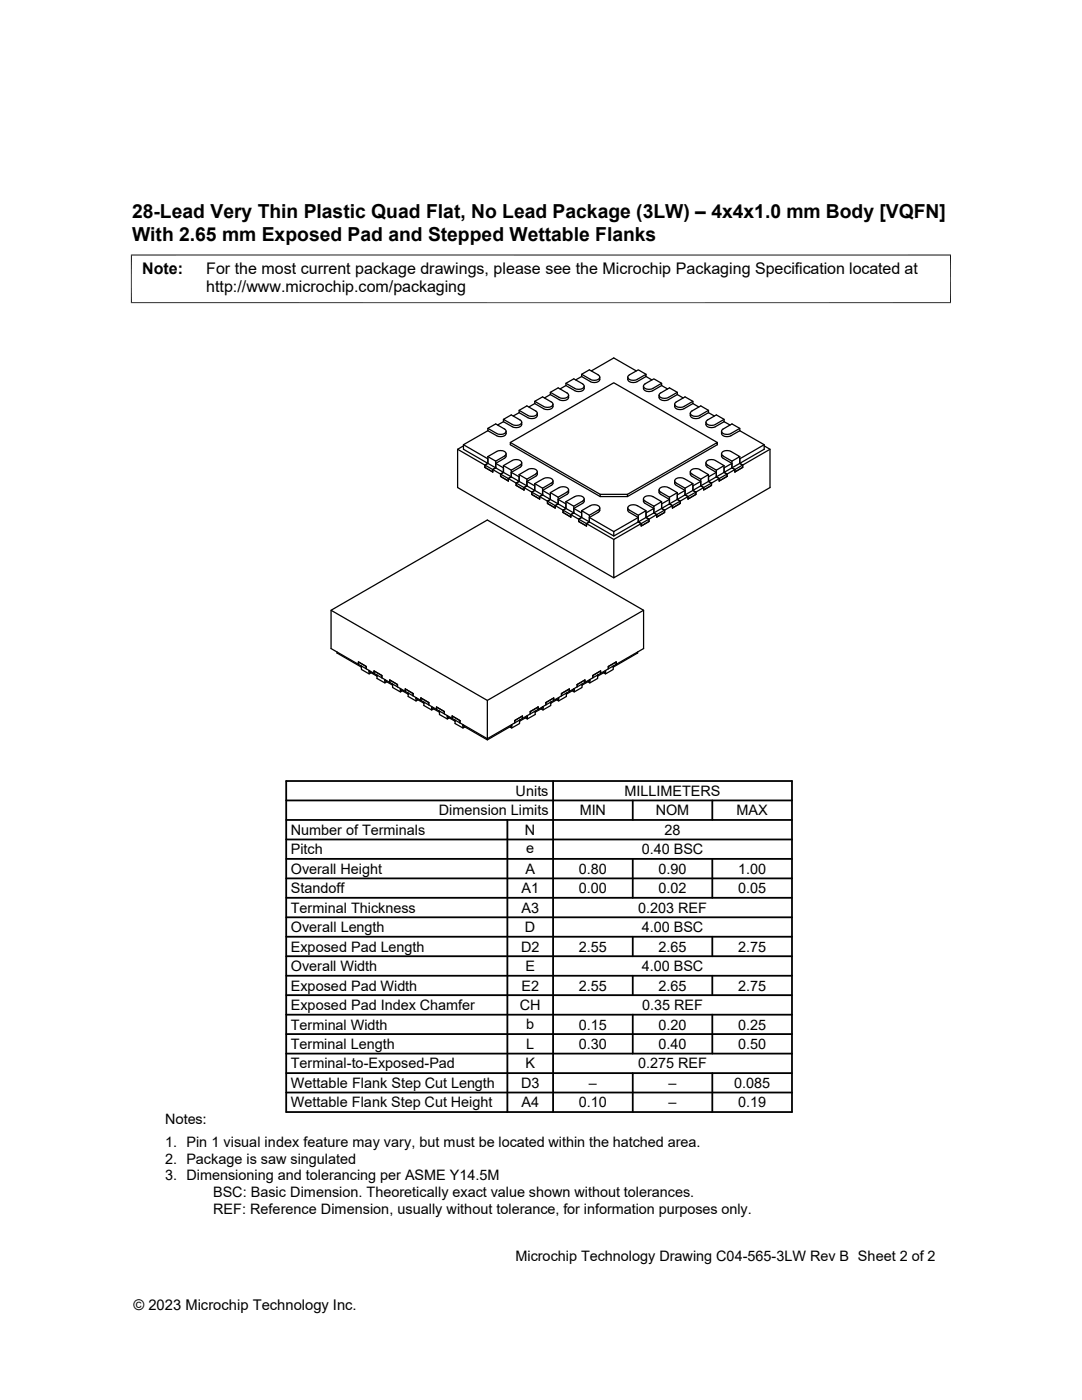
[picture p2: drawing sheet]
<svg xmlns="http://www.w3.org/2000/svg" width="216mm" height="279mm" viewBox="0 0 216 279" stroke-linecap="round" stroke-linejoin="round" font-family="sans-serif">
<g fill="none" stroke="#000" stroke-width=".25">
<path d="M109.8 78.7l-1.2 .7M109.8 78.3l1.8 1a1.15 1.15 0 0 0 1.8-.6l-.3-.3-1.7-1-1.6 .9v.4M109.8 78.7l1.8 1.1a1.13 1.13 0 0 0 1.2 .1 1.13 1.13 0 0 0 .7-1M112.9 76.9l-1.1 .7M112.9 76.9l1.8 1.1a1.13 1.13 0 0 0 1.2 .1 1.13 1.13 0 0 0 .7-1M112.9 76.5l1.8 1a1.15 1.15 0 0 0 1.8-.6l-.3-.3-1.7-1-1.6 .9v.4M116.1 75.1v-.4l1.5-.9 1.8 1a.57 .57 0 0 1 .2 .7 .57 .57 0 0 1-.6 .4h-.8l-.4-.2M116.1 74.7l1.7 1M116.1 75.1l-1.2 .7M116.1 75.1l1.7 1.1M119.7 75.3a.89 .89 0 0 1-1.1 1l-.8-.1M125.6 74.8a.55 .55 0 0 0-.3 .7 .55 .55 0 0 0 .6 .4l1.1-.1 1.9-1.1v.4"/>
<path d="M127 74l-4.5-2.6-4.5 2.6M128.9 75.1l1.2 .7M128.9 74.7l-1.5-.9-1.8 1M128.9 75.1l-1.8 1.1a1.13 1.13 0 0 1-1.2 .1 1.13 1.13 0 0 1-.6-1M132 76.9l1.2 .7M132 76.9l-1.7 1.1a1.13 1.13 0 0 1-1.3 .1 1.13 1.13 0 0 1-.6-1M132 76.5l-1.5-.9-1.8 1a.57 .57 0 0 0-.3 .7 .57 .57 0 0 0 .7 .4l1-.1 1.9-1.1v.4M135.1 78.7l-1.7 1.1a1.13 1.13 0 0 1-1.2 .1 1.13 1.13 0 0 1-.7-1M135.1 78.7l1.2 .7M135.1 78.3l-1.7 1a1.15 1.15 0 0 1-1.9-.6l.3-.3 1.8-1 1.5 .9v.4M91.3 89.7l5.5 3.1 .5-.3v-1.4M92.5 88.8l4.8 2.8v.9l-.5 .3v.5"/>
<path d="M92.5 89l-1.2 .7v7.6l31.2 18M96.8 93.3l1.5 .9M97.3 86l-4.8 2.8v.9l6.4 3.7M97.3 85.5l1.8 1a1.15 1.15 0 0 0 1.9-.6l-.3-.3-1.8-1-1.6 .9v.5M97.3 86l1.8 1a1.13 1.13 0 0 0 1.2 .1 1.13 1.13 0 0 0 .7-1M98.9 92.5l1.6 .9v.9l-.6 .3v.5M98.9 93.4l3.1 1.8M98.9 92.5v.9l-.6 .3v.5M98.9 93.4l-.6 .3v.5M98.9 92v1.4M99.9 95.1l1.5 .9M100.5 84.2l-1.2 .6"/>
<path d="M100.5 83.7v.5M100.5 83.7l1.5-.9 1.8 1a.55 .55 0 0 1 .3 .7 .55 .55 0 0 1-.7 .4l-1-.1zM100.5 92.9v1.4l-.6 .3-3.1-1.8v.5M100.5 84.2l1.7 1a1.13 1.13 0 0 0 1.2 .1 1.13 1.13 0 0 0 .7-1M100.7 91a.55 .55 0 0 0 .2-.7 .55 .55 0 0 0-.6-.3h-1l-2 1.1M100.7 91l-1.8 1-1.6-.9M101 90.6v.5l-.2 .2-1.9 1.2M101.8 88.3l18 10.4M102 94.3l1.6 .9v.9l-.6 .3v.5M102 95.2l3.1 1.8M102 95.2l-.6 .3v.5M102 93.8v1.4"/>
<path d="M102 94.3v.9l-.6 .3v.5M103 96.9l1.6 .9M103.6 82.4l-1.2 .6M103.6 81.9l1.7 1a1.15 1.15 0 0 0 1.9-.6l-.3-.3-1.8-1-1.5 .9v.5M103.6 94.7v1.4l-.6 .3-3.1-1.8v.5M103.6 82.4l1.7 1a1.13 1.13 0 0 0 1.3 .1 1.13 1.13 0 0 0 .6-1M103.8 92.8l-1.8 1-1.5-.9M103.8 92.8a.55 .55 0 0 0 .3-.7 .55 .55 0 0 0-.7-.3h-1l-1.9 1.1M104.1 92.4v.5l-.2 .2-1.9 1.2M105.1 96.1l1.6 .9v.9l-.6 .3v.5M105.1 97l3.2 1.8M105.1 97l-.5 .3v.5"/>
<path d="M105.1 95.6v1.4M105.1 96.1v.9l-.5 .3v.5M106.1 98.7l1.6 .9M106.1 98.7v-.5l3.1 1.8v.5l1.6 .9v-.5M106.7 80.5l-1.2 .7M106.7 96.5v1.4l-.6 .3-3.1-1.8v.5M106.7 80.5l1.8 1.1a1.13 1.13 0 0 0 1.2 .1 1.13 1.13 0 0 0 .6-1M106.7 80.1v.4M106.9 94.6a.55 .55 0 0 0 .3-.7 .55 .55 0 0 0-.7-.3h-1l-1.9 1.1M106.9 94.6l-1.8 1-1.5-.9M107.2 94.1v.6l-.1 .2-2 1.2M108.3 97.9l1.5 .9v.9l-.6 .3v.5l1.6 .9v-.5l.6-.3v-.9"/>
<path d="M108.3 98.8l1.5 .9-.6 .3 1.6 .9M108.3 97.9v.9l-.6 .3v.5M108.3 98.8l-.6 .3v.5M108.3 97.4v1.4M109.8 98.3l1.8-1a1.15 1.15 0 0 1 1.8 .6l-.3 .3-1.7 1M110 96.9l-1.7 1M110 96.4l-1.7 1-1.6-.9M110 80.2a.55 .55 0 0 1 .3 .7 .55 .55 0 0 1-.6 .4l-1.1-.1-1.9-1.1 1.6-.9 1.7 1M110 96.4a.55 .55 0 0 0 .3-.7 .55 .55 0 0 0-.6-.3h-1.1l-1.9 1.1M110.3 96v.5l-.3 .4M111.4 99.7l1.5 .9v.9l-.5 .3v.5M113.5 97.8v.5l-.2 .2-1.9 1.2"/>
<path d="M116.6 99.6v.5l-.2 .2-1.9 1.2M125.2 98.7h-5.4v.4M128.4 99.6v.5l.1 .2 2 1.2v.9l.5 .3v.5M128.6 99.2l.5-.2h.8l2.1 1.1-1.5 .9-1.9-1.1-.2-.3zM131.5 97.8v.5l.2 .2 1.9 1.2v.9l.6 .3v.5M131.7 97.4l.5-.2h.8l2.1 1.1-1.5 .9-1.9-1.1-.2-.3zM133.6 99.7l-1.6 .9v.9l.6 .3v.5l-1.6 .9M133.6 99.2v1.4l.6 .3-3.2 1.8v.5M134.6 96v.5l.2 .2 1.9 1.2v.9l.6 .3v.5M134.8 95.6l.5-.2h.8l2.2 1.1-1.6 .9-1.9-1.1-.2-.3zM135.1 99.7l.6 .3v.5M135.1 98.3v1.4"/>
<path d="M135.1 99.7l-3.1 1.8M136.7 97.9l-1.6 .9v.9l.6 .3v.5M136.7 97.4v1.4l.6 .3-3.1 1.8v.5M137.7 94.1l.2 .8 1.9 1.2v.9l.6 .3v.5l1.6-.9v-.5l-.6-.3v-.9l1.5-.9M138.1 94.6l1.7 1M138.1 94.6a.55 .55 0 0 1-.3-.7 .55 .55 0 0 1 .6-.3h1.1l1.9 1.1M138.3 80.1l-1.8 1a1.15 1.15 0 0 1-1.9-.6l.3-.3 1.8-1 1.6 .9v.4M138.3 80.5l-1.8 1.1a1.13 1.13 0 0 1-1.2 .1 1.13 1.13 0 0 1-.7-1M138.3 80.5l1.1 .7M138.3 97.9l.6 .3v.5l-1.6 .9M138.3 96.5v1.4M138.3 97.9l-3.2 1.8"/>
<path d="M139.8 96.1l-1.5 .9v.9l.6 .3v.5l-1.6 .9M139.8 97l1.6-.9 .6 .3-1.6 .9zM140.9 92.4v.5l.1 .2 1.9 1.2v.9l.6 .3v.5M141.2 92.8l1.7 1M141.2 92.8a.55 .55 0 0 1-.3-.7 .55 .55 0 0 1 .6-.3h1.1l1.9 1.1-1.6 .9M141.4 81.9l-1.8 1a1.15 1.15 0 0 1-1.8-.6l.3-.3 1.7-1 1.6 .9v.5M141.4 82.4l-1.8 1a1.15 1.15 0 0 1-1.2 .1 1.15 1.15 0 0 1-.7-1M141.4 82.4l1.1 .6M142.9 93.8v1.4l.6 .3-1.5 .9v.5l-1.6 .9v-.5l-3.1 1.8v.5M143.1 88.3l-20.6-11.9-20.7 11.9v.5l18 10.3h5.4l17.9-10.3v-.5l-17.9 10.4v.4M144 90.6v.5l.1 .2 1.9 1.2v.9l.6 .3v.5M144.3 91l1.7 1"/>
<path d="M144.3 91a.55 .55 0 0 1-.3-.7 .55 .55 0 0 1 .7-.3h1l1.9 1.1-1.6 .9M144.5 83.7l-1.8 1a1.15 1.15 0 0 1-1.8-.6l.3-.3 1.7-1 1.6 .9v.5M144.5 94.3l.6 .3v.5M144.5 94.3l-3.1 1.8v-1.4l-1.6 .9v1.4l-1.5 .9M144.5 84.2l-1.8 1a1.13 1.13 0 0 1-1.2 .1 1.13 1.13 0 0 1-.6-1M144.5 92.9v1.4M144.5 84.2l1.2 .6M145.1 95.1l-1.6 .9M146 92.5l-1.5 .9v.9l.6 .3v.5M146 92v1.4l.6 .3-3.1 1.8v.5M147.6 85.5l-1.7 1a1.15 1.15 0 0 1-1.9-.6l.3-.3 1.7-1 1.6 .9v.5M147.6 92.5l.6 .3v.5"/>
<path d="M147.6 86l-1.7 1a1.13 1.13 0 0 1-1.3 .1 1.13 1.13 0 0 1-.6-1M147.6 86l4.9 2.8v.9l-4.9 2.8M147.6 91.1v1.4M147.6 92.5l-3.1 1.8M148.2 93.3l-1.6 .9M152.5 88.8l-4.9 2.8v.9l.6 .3v.5M152.5 89l1.1 .7v7.6l-31.1 18v-7.6l5.4-3.2v.5l1.6-.9v-.5l1.5-.9-.5-.3v-1.4M153.6 89.7l-7 4v.5M110.8 100.9l.6-.3-1.6-.9v-1.4l1.6 .9v1.4l3.1 1.8M112.4 102.3v-.5l3.1 1.8v.5l1.5 .9v-.5M112.4 102.3l1.5 .9M112.9 100.1l1.8-1a1.15 1.15 0 0 1 1.8 .6l-.3 .3-1.7 1z"/>
<path d="M112.9 100.1v1.4l-.5 .3-1.6-.9M114.5 101.5l1.6 .9v.9l-.6 .3v.5l1.5 .9v-.5l.6-.3v-.9M114.5 102.4l1.6 .9-.6 .3 1.5 .9M114.5 102.4l-.6 .3v.5M114.5 101v1.4M114.5 101.5v.9l-.6 .3v.5M117 104.5l5.5 3.2M117 104.5l.6-.3-1.5-.9v-1.4l1.5 .9v1.4l4.9 2.8M117.6 103.3l4.9 2.8M117.8 100.9a1.15 1.15 0 0 1 1.9 .6l-.3 .3-1.8 1M117.8 100.9l-1.7 1M119.7 101.4v.5l-.2 .2-1.9 1.2"/>
<path d="M125.3 101.4v.5l.3 .4M125.6 101.8a.55 .55 0 0 1-.3-.7 .55 .55 0 0 1 .6-.3h1.1l1.9 1.1M125.6 101.8l1.8 1M127.4 104.2l1.5-.9 .6 .3-1.6 .9zM130.5 101.5l-1.6 .9v.9l.6 .3v.5l-1.6 .9v-.5l-.5-.3v-.9l-1.8-1M132 101.5l.6 .3v.5l-1.6 .9M132 101.5l-3.1 1.8v-1.4l-1.5 .9v1.4l-4.9 2.8v-.9l4.9-2.8M132 100.1v1.4M135.7 100.5l-1.5 .9M66.1 121.8l31.1 18M67.2 130.1v.2l4.9 2.8v-.2v.7l1.6 .9v-.7v.2l1.5 .9M71.5 132.1l1.6 .9v.5l-1.6-.9z"/>
<path d="M74.1 134.3l-.4 .2M74.6 133.9l1.6 .9v.5l-1.6-.9zM74.6 134.4v-.5l1.6 .9v.5l1.6 .9v-.5l1.5 .9v.5l1.6 .9M75.2 134.7v.7l1.6 .9 .4-.2M76.8 135.6v.7M76.8 135.8l1.5 .9v-.2v.7l1.6 .9v-.7v.2l1.5 .9M77.8 135.7l1.5 .9v.5l-1.5-.9zM80.3 137.9l-.4 .2M80.9 138l1.5 .9v-.5M80.9 138v-.5l1.5 .9M81.4 138.3v.7l1.6 .9 .4-.2M82.4 138.4v.5l1.6 .9"/>
<path d="M83 139.2v.7M83 139.4l1.6 .9M84 139.8l1.6 .9v-.5M84 139.8v-.5l1.6 .9M110.5 139.8l-1.6 .9v-.5M110.5 139.8v-.5l-1.6 .9M111.5 139.2v.7M111.5 139.4l-1.6 .9v-.2v.7l-1.5 .9v-.7v.2l-1.6 .9M112 138.4l1.6-.9v.5l-1.6 .9zM113 138.3v.7l-1.5 .9-.4-.2M114.2 137.9l.4 .2M115.2 136.6v.5l-1.6 .9v-.5l-1.6 .9v.5l-1.5 .9"/>
<path d="M116.7 136.2l-1.5 .9v-.5M116.7 136.2v-.5l-1.5 .9M117.3 136.1l.4 .2M118.3 134.8v.5l-1.6 .9M119.8 134.4l-1.5 .9v-.5M119.8 134.4v-.5l-1.5 .9M120.4 134.3l.4 .2M121.4 133v.5l-1.6 .9M123 132.6l-1.6 .9v-.5M123 132.6v-.5l-1.6 .9M123 132.6l5.4-3.2v-7.6l-31.2-18-31.1 18v7.6l5.4 3.2v-.5l1.6 .9v.5l1.5 .9M127.2 130.1v.2l-4.8 2.8v-.2v.7l-1.6 .9v-.7v.2l-1.5 .9v-.2v.7l-1.6 .9v-.7v.2l-1.6 .9v-.2v.7l-1.5 .9v-.7v.2l-1.6 .9"/>
<path d="M128.4 121.8l-31.2 18v7.6l5.5-3.1v-.5M84.6 140.1v.7l1.5 .9 .4-.2M85.6 140.2v.5l1.5 .9M86.1 141v.7M86.1 141.2l1.6 .9M87.1 141.1l1.6 .9v.5l-1.6-.9zM87.1 141.6v-.5l1.6 .9v.5l1.5 .9M87.7 141.9v.7l1.6 .9 .3-.2M89.3 142.8v.7M89.3 143l1.5 .9M90.2 143.4l1.6 .9v-.5M90.2 143.4v-.5l1.6 .9"/>
<path d="M90.8 143.7v.7l1.6 .9 .4-.2M92.4 144.6v.7M92.4 144.8l4.8 2.9M101.7 145.1l.4 .2M104.2 143.4l-1.5 .9v-.5M104.2 143.4v-.5l-1.5 .9M105.2 142.8v.7M105.2 143l-1.5 .9v-.2v.7l-1.6 .9v-.7v.2l-4.9 2.9v-.3l-5.4-3.1v-.5M105.8 142v.5l-1.6 .9M106.8 141.9v.7l-1.6 .9-.4-.2M107.4 141.1v.5l-1.6 .9v-.5M107.4 141.1l-1.6 .9"/>
<path d="M108 141.5l.4 .2M108.9 140.2v.5l-1.5 .9v-.5"/>
</g>
<path d="M26.1 50.9h163.7M26.2 50.8v9.7M189.7 50.8v9.7M26.1 60.4h163.7" fill="none" stroke="#000" stroke-width=".2"/>
<g fill="none" stroke="#000" stroke-width=".36">
<path d="M57.1 159.7h100.9M57.1 155.9h100.9v66h-100.9zM110.4 155.9v66M126.3 159.7v3.9M142.1 159.7v3.9M57.1 175.3h100.9M57.1 171.4h100.9M57.1 167.5h100.9M57.1 163.6h100.9M57.1 179.2h100.9M101.2 163.6v58.3M126.3 171.4v7.8"/>
<path d="M142.1 171.4v7.8M57.1 186.9h100.9M57.1 183.1h100.9M57.1 194.7h100.9M57.1 190.8h100.9M57.1 198.6h100.9M126.3 186.9v3.9M126.3 194.7v3.9M142.1 186.9v3.9M142.1 194.7v3.9M57.1 206.4h100.9M57.1 214.2h100.9"/>
<path d="M57.1 210.3h100.9M57.1 218h100.9M57.1 202.5h100.9M126.3 202.5v7.8M126.3 214.2v7.7M142.1 202.5v7.8M142.1 214.2v7.7"/>
</g>
<g font-size="3.9">
<text x="26.4" y="43.5">28-Lead Very Thin Plastic Quad Flat, No Lead Package (3LW) – 4x4x1.0 mm Body [VQFN]</text>
<text x="26.4" y="48.1">With 2.65 mm Exposed Pad and Stepped Wettable Flanks</text>
</g>
<g font-size="3.2">
<text x="28.4" y="54.7">Note:</text>
<text x="41.1" y="58.3">http://www.microchip.com/packaging</text>
<text x="41.1" y="54.7">For the most current package drawings, please see the Microchip Packaging Specification located at</text>
</g>
<g font-size="2.9">
<text x="102.9" y="158.8">Units</text>
<text x="124.6" y="158.8">MILLIMETERS</text>
<text x="58" y="166.6">Number of Terminals</text>
<text x="87.6" y="162.7">Dimension Limits</text>
<text x="104.8" y="166.6">N</text>
<text x="115.7" y="162.7">MIN</text>
<text x="130.8" y="162.7">NOM</text>
<text x="132.6" y="166.6">28</text>
<text x="147" y="162.7">MAX</text>
<text x="58" y="170.5">Pitch</text>
<text x="105" y="170.2">e</text>
<text x="128" y="170.5">0.40 BSC</text>
<text x="58" y="174.4">Overall Height</text>
<text x="58" y="178.3">Standoff</text>
<text x="104.1" y="178.3">A1</text>
<text x="104.8" y="174.4">A</text>
<text x="115.5" y="174.4">0.80</text>
<text x="115.5" y="178.3">0.00</text>
<text x="131.4" y="174.4">0.90</text>
<text x="131.4" y="178.3">0.02</text>
<text x="147.3" y="174.4">1.00</text>
<text x="147.3" y="178.3">0.05</text>
<text x="58" y="182.2">Terminal Thickness</text>
<text x="104.1" y="182.1">A3</text>
<text x="127.3" y="182.2">0.203 REF</text>
<text x="58" y="186">Overall Length</text>
<text x="58" y="189.9">Exposed Pad Length</text>
<text x="104" y="189.9">D2</text>
<text x="104.8" y="186">D</text>
<text x="115.5" y="189.9">2.55</text>
<text x="128" y="186">4.00 BSC</text>
<text x="131.4" y="189.9">2.65</text>
<text x="147.3" y="189.9">2.75</text>
<text x="58" y="193.8">Overall Width</text>
<text x="58" y="197.7">Exposed Pad Width</text>
<text x="104" y="197.7">E2</text>
<text x="104.8" y="193.8">E</text>
<text x="115.5" y="197.7">2.55</text>
<text x="128" y="193.8">4.00 BSC</text>
<text x="131.4" y="197.7">2.65</text>
<text x="147.3" y="197.7">2.75</text>
<text x="58" y="201.6">Exposed Pad Index Chamfer</text>
<text x="103.7" y="201.6">CH</text>
<text x="128.1" y="201.6">0.35 REF</text>
<text x="58" y="205.5">Terminal Width</text>
<text x="58" y="209.4">Terminal Length</text>
<text x="105" y="205.4">b</text>
<text x="105" y="209.4">L</text>
<text x="115.5" y="209.4">0.30</text>
<text x="115.5" y="205.5">0.15</text>
<text x="131.4" y="205.5">0.20</text>
<text x="131.4" y="209.4">0.40</text>
<text x="147.3" y="209.4">0.50</text>
<text x="147.3" y="205.5">0.25</text>
<text x="58" y="213.2">Terminal-to-Exposed-Pad</text>
<text x="104.8" y="213.2">K</text>
<text x="127.3" y="213.2">0.275 REF</text>
<text x="58" y="221">Wettable Flank Step Cut Height</text>
<text x="58" y="217.1">Wettable Flank Step Cut Length</text>
<text x="104" y="217.1">D3</text>
<text x="104.1" y="221">A4</text>
<text x="115.5" y="221">0.10</text>
<text x="117.5" y="217.1">–</text>
<text x="133.4" y="221">–</text>
<text x="133.4" y="217.1">–</text>
<text x="146.5" y="217.1">0.085</text>
<text x="147.3" y="221">0.19</text>
<text x="32.9" y="224.4">Notes:</text>
<text x="32.9" y="229">1. Pin 1 visual index feature may vary, but must be located within the hatched area.</text>
<text x="32.9" y="232.3">2. Package is saw singulated</text>
<text x="32.9" y="235.6">3. Dimensioning and tolerancing per ASME Y14.5M</text>
<text x="42.5" y="238.9">BSC: Basic Dimension. Theoretically exact value shown without tolerances.</text>
<text x="42.5" y="242.2">REF: Reference Dimension, usually without tolerance, for information purposes only.</text>
<text x="102.8" y="251.7">Microchip Technology Drawing C04-565-3LW Rev B Sheet 2 of 2</text>
<text x="26.6" y="261.3">© 2023 Microchip Technology Inc.</text>
</g>
</svg>
